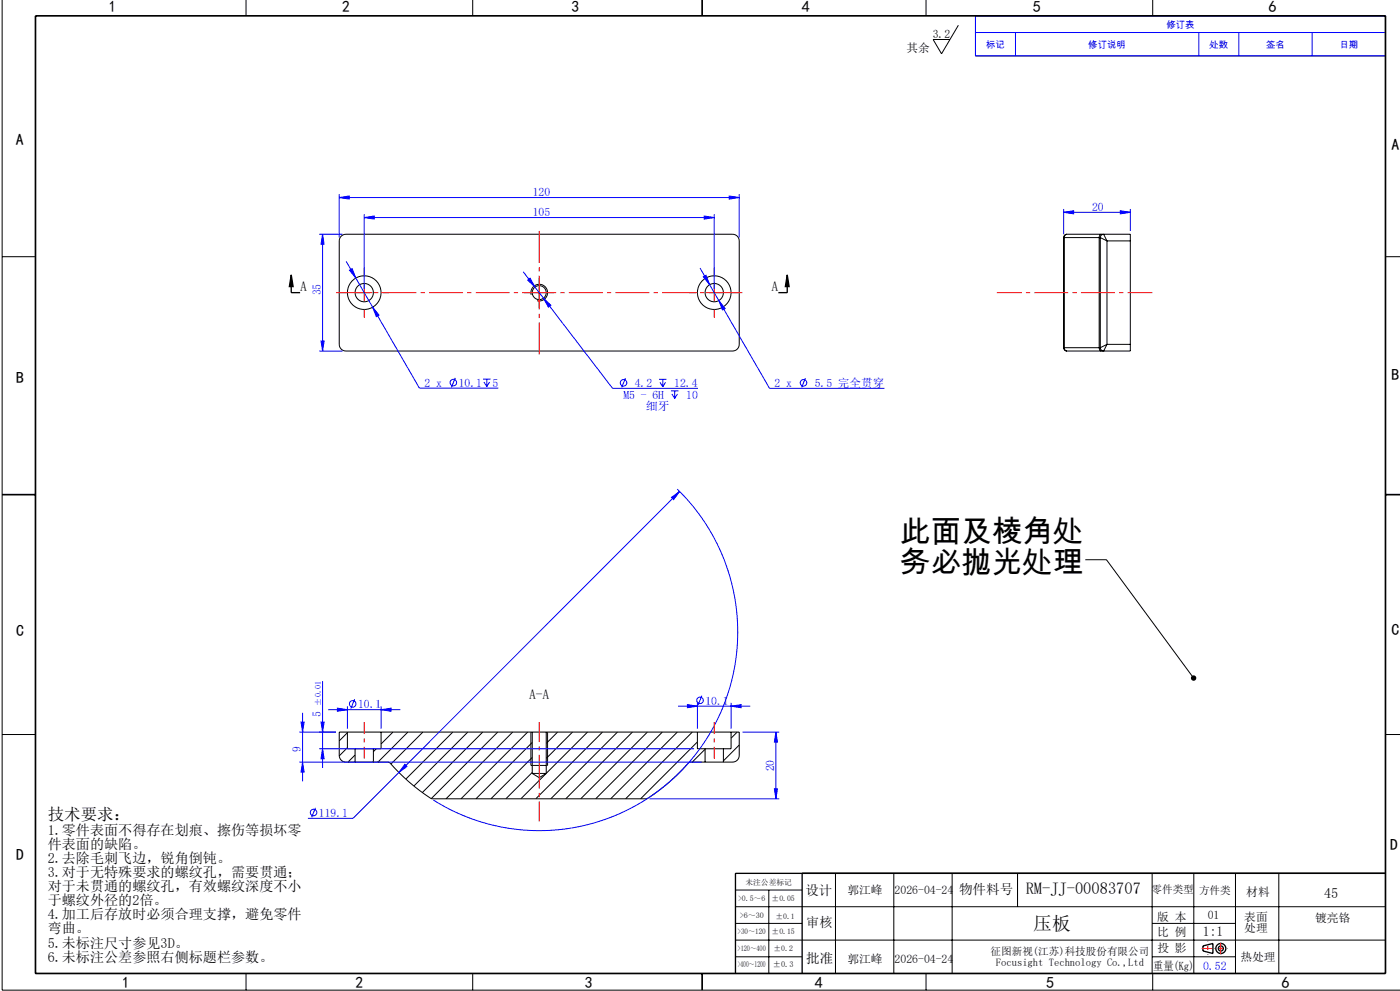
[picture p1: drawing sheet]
<svg xmlns="http://www.w3.org/2000/svg" width="420mm" height="297mm" viewBox="0 0 420 297" stroke-linecap="round" stroke-linejoin="round" font-family="sans-serif">
<g fill="none" stroke="#000" stroke-width=".3">
<path d="M.6 0v296.7h419.4M73.8 0v4.7M141.8 0v4.7M277.8 0v4.7M345.8 0v4.7M287.5 7.6l-5 8.5-2.6-4.3h5.1M292.6 4.7h123v12h-123zM.6 76.9h10M102.4 70.8l.6-.4 .8-.2h116a2 2 0 0 1 2 2v31a2 2 0 0 1-2 2h-116a2 2 0 0 1-2-2v-31l.1-.8zM319.1 71.2h.2M319.1 71.2v33M319.3 71.2h10.5"/>
<path d="M319.3 71.2v33M320.1 70.2a.93 .93 0 0 0-.8 1M320.1 70.2h10.3M320.1 70.2a1 1 0 0 0-1 1M329.8 71.2h.3M329.8 71.2v33M330.1 71.2l2 1M330.1 71.2v33M330.4 70.2a.89 .89 0 0 0-.6 1M330.4 70.2h.7M331.1 70.2l1 2M331.1 70.2h8v2"/>
<path d="M331.1 70.2a1 1 0 0 0-1 1M332.1 72.2h7M332.1 72.2v31M339.1 72.2v31M415.6 76.9h4.4M159.4 88.4a2.5 2.5 0 0 1 2.2-3.2 2.5 2.5 0 0 1 2.7 2.7 2.5 2.5 0 0 1-3.2 2.2M319.1 104.2a1 1 0 0 0 1 1M319.1 104.2h.2M319.3 104.2a.93 .93 0 0 0 .8 1M319.3 104.2h10.5M320.1 105.2h10.3M329.8 104.2a.89 .89 0 0 0 .6 1"/>
<path d="M329.8 104.2h.3M330.1 104.2a1 1 0 0 0 1 1M330.4 105.2h.7M332.1 103.2l-2 1M332.1 103.2l-1 2M332.1 103.2h7M339.1 103.2v2h-8M325.6 167.7h6.3l26.2 35.5M104.2 219.4h-2.4v7a2 2 0 0 0 2 2h2.7M104.2 219.4h10.1M104.2 219.4v5h2.3M104.2 219.6l-2.4 2.4"/>
<path d="M114.3 219.4h45.4M114.3 219.4v5h-2.3M117.9 219.4l-3.6 3.6M122.4 219.4l-9 9M126.9 219.4l-9.6 9.6M135.8 219.4l-14 14.1M140.3 219.4l-16.1 16.2M144.8 219.4l-18.1 18.1M149.3 219.4l-19.9 19.9M153.8 219.4l-20 20M158.3 219.4l-20 20M159.3 219.4v10h5v-10"/>
<path d="M159.7 219.4h4.2M159.7 219.4v12.4M163.9 219.4v12.4M163.9 219.4h45.3M167.3 219.4l-3.4 3.4M171.8 219.4l-7.9 7.9M176.3 219.4l-20 20M180.8 219.4l-20 20M185.2 219.4l-20 20M189.7 219.4l-20 20M194.2 219.4l-20 20M198.7 219.4l-20 20"/>
<path d="M203.2 219.4l-20 20M207.7 219.4l-20 20M209.2 219.4h10.1M209.2 219.4v5h2.3M219.3 219.4h2.5v7a2 2 0 0 1-2 2h-2.8M219.3 219.4v5h-2.3M221.2 219.4l-1.9 1.8M.6 220.1h10M104.2 224.1l-2.4 2.4M106.5 224.4h5.5M106.5 228.4h5.5M106.5 224.4v4"/>
<path d="M106.5 226.3l-2.1 2.1M112 228.4h4.6a55.3 55.3 0 0 0 13.1 11h64.2a57.2 57.2 0 0 0 13-11h4.6M112 224.4v4M112.9 224.4l-.9 .9M159.7 231.8h4.2M159.7 231.8l2.1 1.3 2.1-1.3M159.7 222.5l-16.9 16.9M159.7 227l-12.4 12.4M159.7 231.5l-7.9 7.9M209.2 222.4l-17 17M211.5 224.4h5.5M211.5 228.4h5.5"/>
<path d="M211.5 224.4v4M211.5 224.5l-3.8 3.9M217 224.4v4M221.8 223.3l-4.8 4.7M415.6 220.1h4.4M220.6 271.7h195M220.6 276.7h20M220.6 266.7h20M230.6 266.7v25M250.6 261.7v30M268.1 261.7v30M285.6 261.7v30"/>
<path d="M305.3 261.7v10M345.6 261.7v30M345.6 276.7h25M358.1 261.7v30M370.6 261.7v30M383.6 261.7v30M73.8 291.7v5M141.8 291.7v5M220.6 281.7h195M220.6 286.7h20M277.8 291.7v5M345.6 286.7h25"/>
<path d="M345.8 291.7v5"/>
<circle cx="109.3" cy="87.7" r="2.75"/>
<circle cx="109.3" cy="87.7" r="5"/>
<circle cx="161.8" cy="87.7" r="2.1"/>
<circle cx="214.3" cy="87.7" r="2.75"/>
<circle cx="214.3" cy="87.7" r="5"/>
</g>
<g fill="none" stroke="#00f" stroke-width=".3">
<path d="M292.6 4.7h123v12h-123zM292.6 9.7h123M304.6 9.7v7M359.6 9.7v7M371.6 9.7v7M393.6 9.7v7M101.8 59.2l3-.5v1zM101.8 58.2v13M101.8 59.2h120M218.8 58.7l3 .5-3 .5zM221.8 58.2v13M95.8 70.2h7"/>
<path d="M96.8 70.2v35M96.8 70.2l.4 3h-.9zM103.9 78.3l7.9 13.8M109.3 65.2l3-.5v1zM109.3 64.2v22.5M109.3 65.2h105M211.3 64.7l3 .5-3 .5zM214.3 64.2v22.5M319.1 63.6l3-.4v.9zM319.1 62.6v7.6M319.1 63.6h20M336.1 63.2l3 .4-3 .5z"/>
<path d="M339.1 62.6v6.6M104.8 81l.8-.5 1.1 2.8zM111.8 92.1l1.9 2.3-.8 .5zM111.8 92.1l14 24.2h23.7M157 81.5l26.8 34.9h25.6M158.3 83.9l.7-.5 1.5 2.6zM163 89.4l2.2 2.1-.7 .5zM210 80.3l5.6 9.8M211 83l.8-.5 1.1 2.8zM215.6 90.1l1.9 2.3-.8 .5zM215.6 90.1l15.3 26.3h34.5M95.8 105.2h7"/>
<path d="M96.3 102.2h.9l-.4 3zM136.6 113.3l-1.1 2.8M144.9 113.6h2.2M145.2 114.5l.8 1.3M146 113.6v2.2M146.9 114.5l-.9 1.3M187.6 113.3l-1.1 2.8M197.7 113.7h2.2M198 114.6l.8 1.3M198.8 113.7v2.2M199.7 114.6l-.9 1.3M201.3 117.2h2.2"/>
<path d="M201.6 118.1l.8 1.3M202.4 117.2v2.2M203.2 118.1l-.8 1.3M241.6 113.3l-1.1 2.8M201.4 149.1l2.5-1.8-1.8 2.4zM203.2 146.6a59.5 59.5 0 0 1 5.4 79.6 59.5 59.5 0 0 1-78.6 13.6M203.9 147.3l-98 98h-13.5M89.8 219.4h11M90.3 216.4h.9l-.4 3zM90.8 213.6v20.6M96.3 216.4h.9l-.4 3zM96.8 204.1v26.1"/>
<path d="M98.5 212.7h21.6M101.2 212.2l3 .5-3 .5zM104.2 211.7v6.7M106.4 209.6l-1.1 2.7M114.3 212.7l3-.5v1zM114.3 211.7v6.7M203.5 211.6h21.6M206.2 211.2l3 .4-3 .5zM209.2 210.6v7.8M210.6 208.5l-1.2 2.8M219.3 211.6l3-.4v.9zM219.3 210.6v7.8"/>
<path d="M222.8 219.4h11M232.8 219.4v20M232.8 219.4l.4 3h-.9zM89.8 228.4h120.7M90.8 228.4l.4 3h-.9zM95.8 224.4h112.4M96.8 224.4l.4 3h-.9zM121.5 229.1l.6 .6-2.4 1.8zM194.8 239.4h39M232.3 236.4h.9l-.4 3zM94.6 242.1l-1.1 2.8"/>
<circle cx="136" cy="114.7" r=".98"/>
<circle cx="187.1" cy="114.7" r=".98"/>
<circle cx="241.1" cy="114.7" r=".98"/>
<circle cx="105.8" cy="211" r=".98"/>
<circle cx="210" cy="209.9" r=".98"/>
<circle cx="94.1" cy="243.5" r=".98"/>
</g>
<g fill="none" stroke="#000" stroke-width=".4">
<path d="M87.4 82.4l.5 3.5h-1.1zM87.4 82.4v5.3h2.6M236.2 82.4l.5 3.5h-1.1zM236.2 82.4v5.3h-2.7M240.6 261.7v30M415.6 261.7h-195v30M360.9 283.5l3-.7v3l-3-.8z"/>
<circle cx="366.2" cy="284.3" r="1.5"/>
<circle cx="366.2" cy="284.3" r=".75"/>
</g>
<g fill="none" stroke="#f00" stroke-width=".3" stroke-dasharray="10.2 1.3 1.3 1.3" stroke-linecap="butt">
<path d="M100.8 87.7h122M104.3 87.7h-2.6M109.3 82.7v-2.5M109.3 92.7v2.6M114.3 87.7h2.5M159.3 87.7h-2.1M161.8 85.2v-2.1M161.8 90.2v2.1M164.3 87.7h2.1M209.3 87.7h-2.6M214.3 82.7v-2.5M214.3 92.7v2.6"/>
<path d="M219.3 87.7h2.5"/>
</g>
<path d="M106.8 87.7h5M109.3 85.2v5M159.3 87.7h5M161.8 85.2v5M211.8 87.7h5M214.3 85.2v5" fill="none" stroke="#f00" stroke-width=".3"/>
<path d="M345.7 87.7h-46.7" fill="none" stroke="#f00" stroke-width=".3" stroke-dasharray="10.2 1.3 1.3 1.3" stroke-dashoffset="2.7" stroke-linecap="butt"/>
<path d="M161.8 246.2v-29.8" fill="none" stroke="#f00" stroke-width=".3" stroke-dasharray="10.2 1.3 1.3 1.3" stroke-dashoffset="4.2" stroke-linecap="butt"/>
<path d="M109.3 227.4v-11M214.3 227.4v-11" fill="none" stroke="#f00" stroke-width=".3" stroke-dasharray="10.2 1.3 1.3 1.3" stroke-dashoffset="6.6" stroke-linecap="butt"/>
<path d="M161.8 106.2v-37" fill="none" stroke="#f00" stroke-width=".3" stroke-dasharray="10.2 1.3 1.3 1.3" stroke-dashoffset=".5" stroke-linecap="butt"/>
<path d="M210.6 0v4.7M10.6 4.7h405v287h-405zM.6 148.2h10M415.6 148.2h4.4M210.6 291.7v5" fill="none" stroke="#000" stroke-width=".5"/>
<path d="M364.2 284.3h4.1" fill="none" stroke="#f00" stroke-width=".3" stroke-dasharray="6.3 1.3 1.3 1.3" stroke-dashoffset="6.2" stroke-linecap="butt"/>
<path d="M362.4 281.9v4.3" fill="none" stroke="#f00" stroke-width=".3" stroke-dasharray="6.3 1.3 1.3 1.3" stroke-dashoffset="6.1" stroke-linecap="butt"/>
<path d="M360.5 284.3h3.2M366.2 282.5v3.5" fill="none" stroke="#f00" stroke-width=".3" stroke-dasharray="6.3 1.3 1.3 1.3" stroke-linecap="butt"/>
<g fill="#000">
<path d="M357.6 202.6a.81 .81 0 0 1 1.1 .1 .81 .81 0 0 1-.1 1.2l-.5-.7 .5 .7a.81 .81 0 0 1-1.1-.2 .81 .81 0 0 1 .1-1.1z"/>
<path d="M236.2 82.4l.5 3.5h-1.1zM87.4 82.4l.5 3.5h-1.1z"/>
</g>
<g fill="#00f">
<path d="M109.3 65.2l3-.5v1zM211.3 64.7l3 .5-3 .5zM101.8 59.2l3-.5v1zM218.8 58.7l3 .5-3 .5zM211 83l1.9 2.3-1.1-2.8zM215.6 90.1l1.1 2.8 .8-.5zM158.3 83.9l2.2 2.1-1.5-2.6zM163 89.4l1.5 2.6 .7-.5zM104.8 81l1.9 2.3-1.1-2.8zM111.8 92.1l1.1 2.8 .8-.5zM101.2 212.2l3 .5-3 .5zM114.3 212.7l3-.5v1zM206.2 211.2l3 .4-3 .5zM219.3 211.6l3-.4v.9zM201.4 149.1l.7 .6 1.8-2.4zM121.5 229.1l-1.8 2.4 2.4-1.8zM319.1 63.6l3-.4v.9zM336.1 63.2l3 .4-3 .5z"/>
<path d="M90.8 228.4l.4 3h-.9zM90.3 216.4h.9l-.4 3zM232.3 236.4h.9l-.4 3zM232.8 219.4l.4 3h-.9z"/>
<path d="M96.8 70.2l.4 3h-.9zM96.3 102.2h.9l-.4 3zM96.3 216.4h.9l-.4 3zM96.8 224.4l.4 3h-.9z"/>
</g>
<g font-size="9.2">
<text x="270.1" y="162.5">此面及棱角处</text>
<text x="270.1" y="171.7">务必抛光处理</text>
</g>
<text font-size="5.6" x="310" y="278.7">压板</text>
<g font-size="4.9">
<text x="14.3" y="245.8">技术要求：</text>
<text x="307.7" y="268">RM-JJ-00083707</text>
</g>
<g font-size="4.8">
<text x="32.7" y="3.6">1</text>
<text x="102.6" y="3.6">2</text>
<text x="171.4" y="3.6">3</text>
<text x="240.5" y="3.6">4</text>
<text x="310" y="3.7">5</text>
<text x="380.5" y="3.5">6</text>
<text x="4.8" y="43.5">A</text>
<text x="417.5" y="45.1">A</text>
<text x="4.8" y="114.9">B</text>
<text x="417.5" y="114">B</text>
<text x="4.8" y="190.7">C</text>
<text x="417.5" y="190.2">C</text>
<text x="4.8" y="257.6">D</text>
<text x="417.1" y="254.7">D</text>
<text x="36.6" y="296.1">1</text>
<text x="106.6" y="296.1">2</text>
<text x="175.4" y="296.1">3</text>
<text x="244.5" y="296.1">4</text>
<text x="313.9" y="296.2">5</text>
<text x="384.5" y="296">6</text>
</g>
<g font-size="4.2">
<text x="14.3" y="250.1">1.零件表面不得存在划痕、擦伤等损坏零</text>
<text x="14.3" y="254.3">件表面的缺陷。</text>
<text x="14.3" y="258.6">2.去除毛刺飞边，锐角倒钝。</text>
<text x="14.3" y="262.8">3.对于无特殊要求的螺纹孔，需要贯通；</text>
<text x="14.3" y="267">对于未贯通的螺纹孔，有效螺纹深度不小</text>
<text x="397.2" y="269.1">45</text>
<text x="14.3" y="271.3">于螺纹外径的2倍。</text>
<text x="14.3" y="275.5">4.加工后存放时必须合理支撑，避免零件</text>
<text x="14.3" y="279.7">弯曲。</text>
<text x="14.3" y="284">5.未标注尺寸参见3D。</text>
<text x="14.3" y="288.2">6.未标注公差参照右侧标题栏参数。</text>
</g>
<g font-size="4.1">
<text x="90" y="87.2">A</text>
<text x="231.5" y="87.2">A</text>
<text x="158.7" y="209.5">A-A</text>
<text x="241.7" y="268.4">设计</text>
<text x="287.7" y="268.1">物件料号</text>
<text x="241.9" y="277.9">审核</text>
<text x="360.9" y="280.7">1:1</text>
<text x="241.9" y="288.5">批准</text>
</g>
<g font-size="3.5">
<text x="279.8" y="11.3">3.2</text>
<text x="271.9" y="15.6">其余</text>
<text x="254.2" y="268.1">郭江峰</text>
<text x="268.4" y="268.1">2026-04-24</text>
<text x="373.9" y="268.5">材料</text>
<text x="347.2" y="275.9">版 本</text>
<text x="362.3" y="275.4">01</text>
<text x="373.3" y="275.9">表面</text>
<text x="347.2" y="280.4">比 例</text>
<text x="373.3" y="279.4">处理</text>
<text x="394.6" y="276.3">镀亮铬</text>
<text x="347.2" y="285.2">投 影</text>
<text x="254.2" y="288.5">郭江峰</text>
<text x="268.4" y="288.5">2026-04-24</text>
<text x="345.9" y="290.7">重量(Kg)</text>
<text x="372.1" y="288">热处理</text>
</g>
<g font-size="3.5" fill="#00f">
<text x="159.8" y="58.7">120</text>
<text x="159.8" y="64.7">105</text>
<text x="327.7" y="63.1">20</text>
<text x="96.3" y="88.5" transform="rotate(-90 96.3 88.5)">35</text>
<text x="127.3" y="115.9">2 x</text>
<text x="137.6" y="115.9">10.1</text>
<text x="147.8" y="115.9">5</text>
<text x="187" y="119.5">M5 - 6H</text>
<text x="190.4" y="116">4.2</text>
<text x="202.3" y="116">12.4</text>
<text x="205.9" y="119.5">10</text>
<text x="232.4" y="116">2 x</text>
<text x="244.4" y="116">5.5 完全贯穿</text>
<text x="193.8" y="123">细牙</text>
<text x="96.3" y="214.9" transform="rotate(-90 96.3 214.9)">5</text>
<text x="107.4" y="212.2">10.1</text>
<text x="211.6" y="211.1">10.1</text>
<text x="90.3" y="225.4" transform="rotate(-90 90.3 225.4)">9</text>
<text x="232.3" y="231.2" transform="rotate(-90 232.3 231.2)">20</text>
<text x="95.7" y="244.8">119.1</text>
<text x="360.9" y="290.7">0.52</text>
</g>
<g font-size="3.2">
<text x="345.5" y="267.6">零件类型</text>
<text x="359.7" y="267.8">方件类</text>
<text x="297.2" y="286.2">征图新视(江苏)科技股份有限公司</text>
<text x="298.8" y="289.4">Focusight Technology Co.,Ltd</text>
</g>
<g font-size="2.8" fill="#00f">
<text x="349.9" y="8.4">修订表</text>
<text x="295.8" y="14.4">标记</text>
<text x="326.5" y="14.4">修订说明</text>
<text x="362.8" y="14.4">处数</text>
<text x="379.8" y="14.4">签名</text>
<text x="401.8" y="14.4">日期</text>
</g>
<g font-size="2.5">
<text x="221.3" y="289.9">&gt;400～1200</text>
<text x="231.9" y="289.9">±0.3</text>
</g>
<text font-size="2.4" fill="#00f" x="96.3" y="211.4" transform="rotate(-90 96.3 211.4)">±0.01</text>
<g font-size="2.3">
<text x="223.6" y="265.1">未注公差标记</text>
<text x="221.4" y="270.1">&gt;0.5～6</text>
<text x="221.9" y="275.2">&gt;6～30</text>
<text x="231.5" y="270.1">±0.05</text>
<text x="232.6" y="275.3">±0.1</text>
<text x="221.3" y="280">&gt;30～120</text>
<text x="231.5" y="280">±0.15</text>
<text x="221.3" y="285.1">&gt;120～400</text>
<text x="232.1" y="285.1">±0.2</text>
</g>
</svg>
